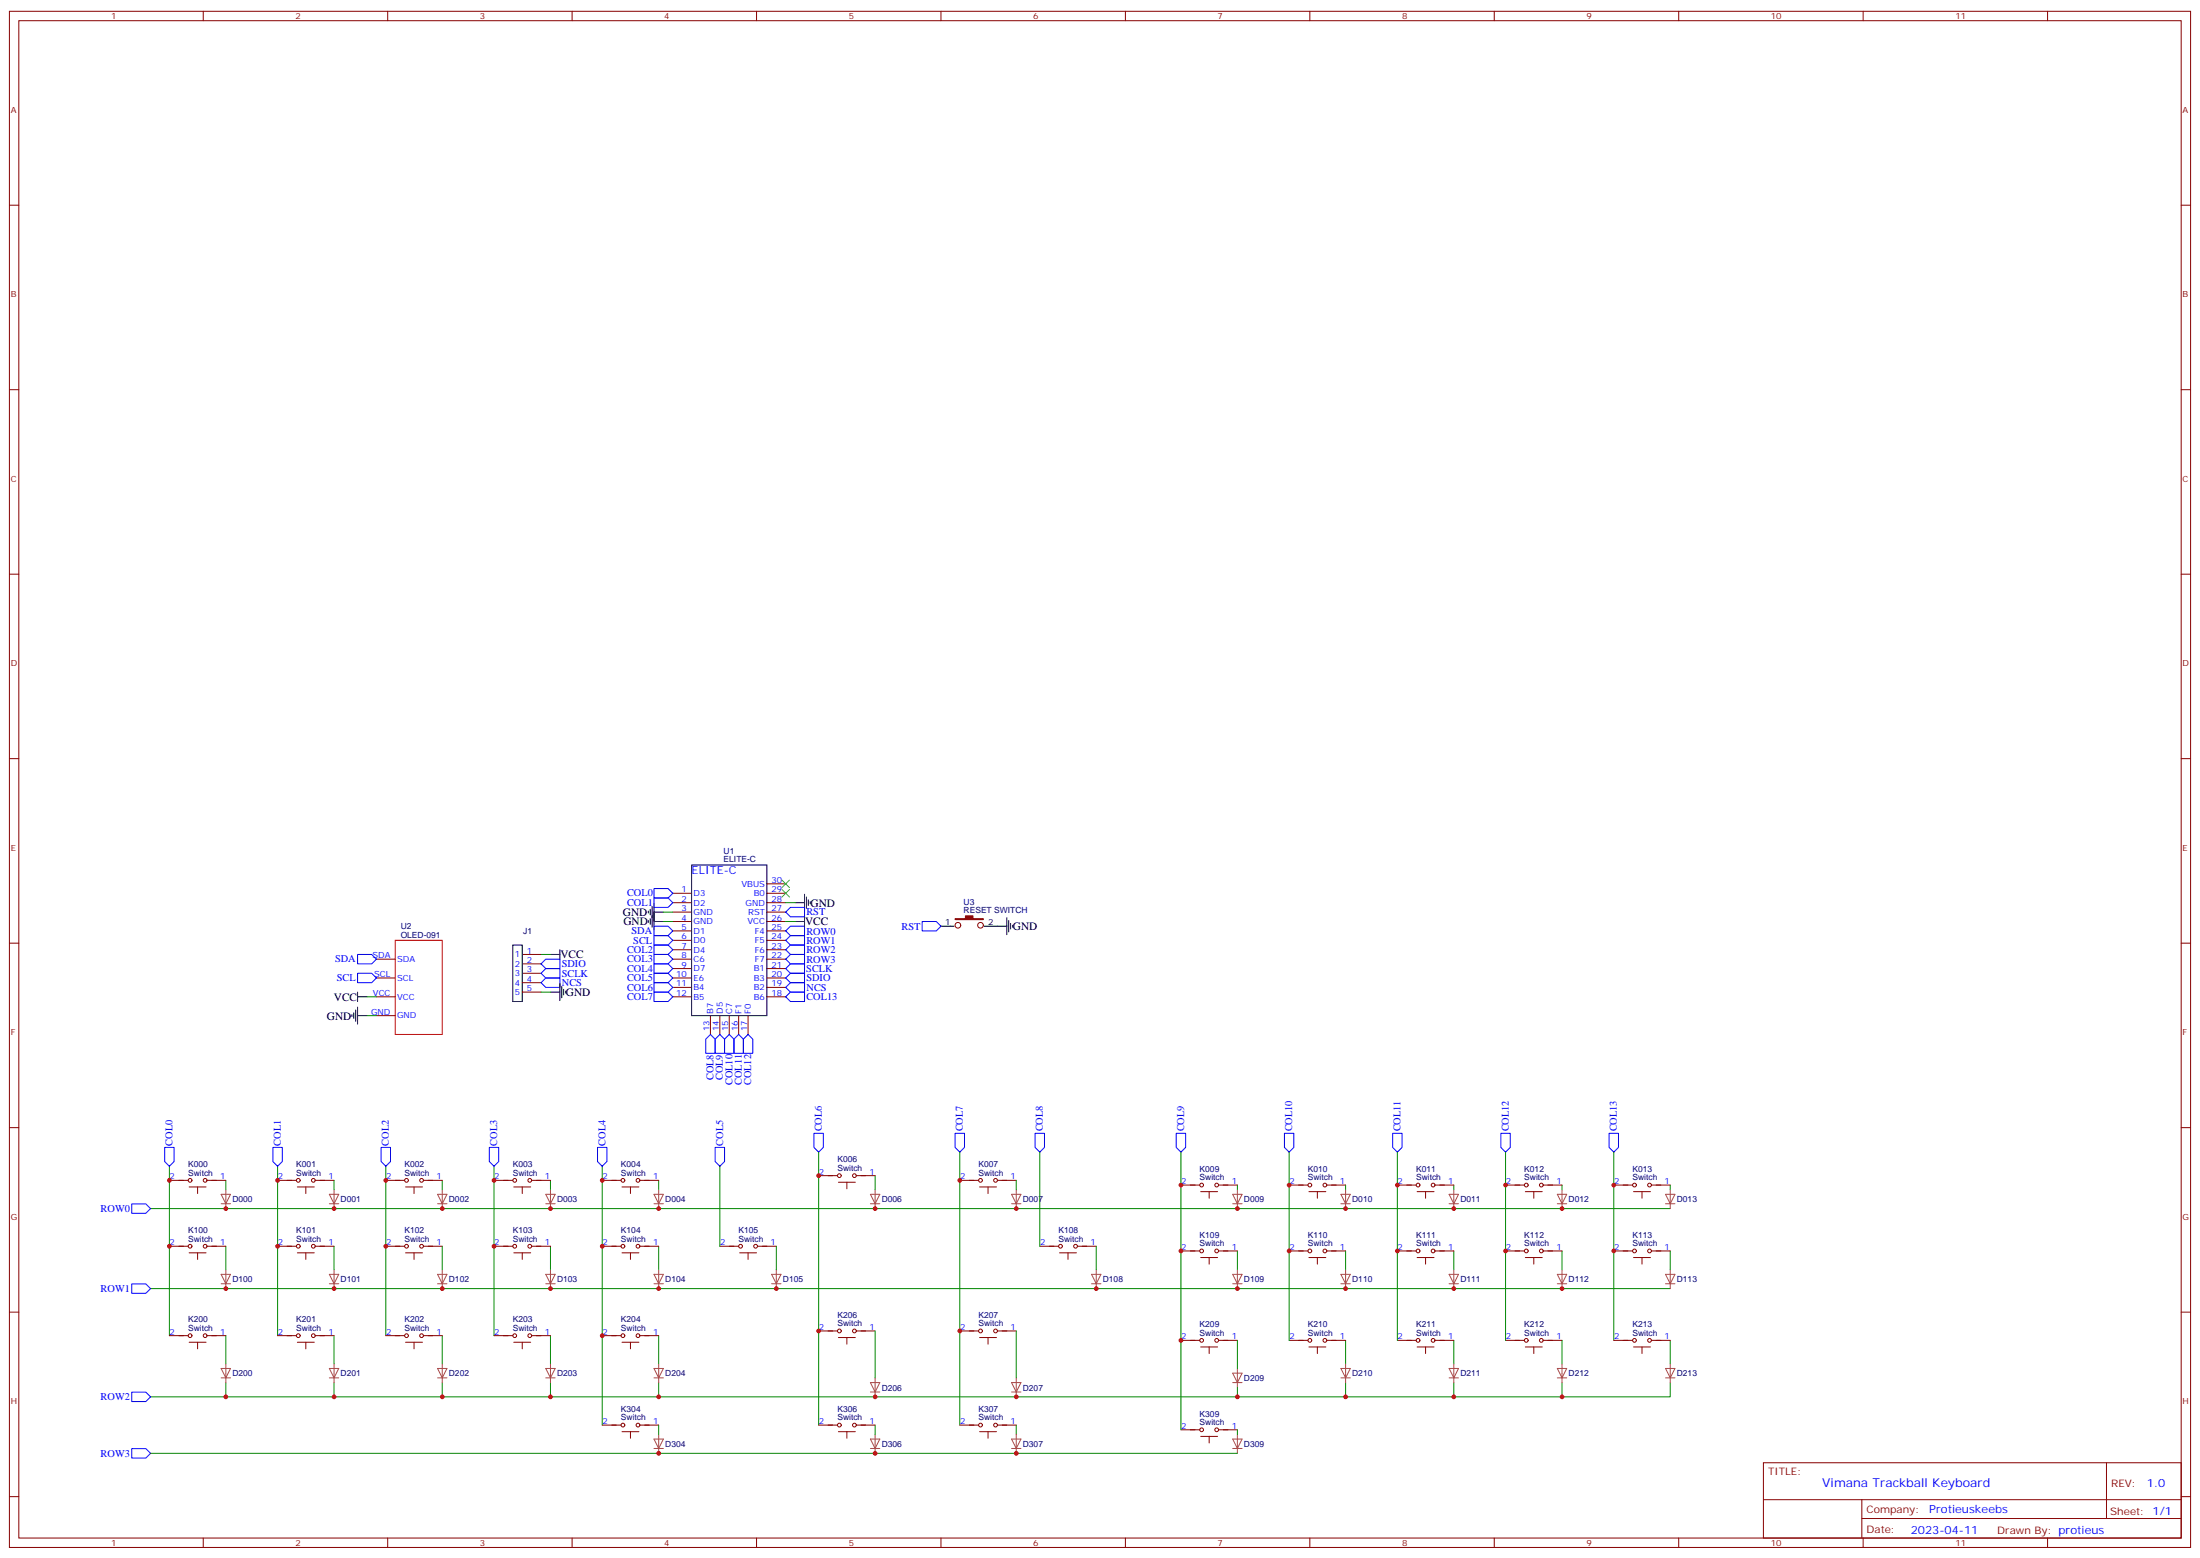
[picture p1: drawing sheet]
<svg xmlns="http://www.w3.org/2000/svg" width="825mm" height="584mm" viewBox="0 0 825 584" stroke-linecap="round" stroke-linejoin="round" font-family="sans-serif">
<g fill="none" stroke="#870000" stroke-width=".37">
<path d="M3.5 4.2h817.8v575.8h-817.8zM7.1 7.8h810.6v568.6h-810.6zM76.2 4.2v3.6M145.3 4.2v3.6M214.5 4.2v3.6M283.6 4.2v3.6M352.8 4.2v3.6M421.9 4.2v3.6M491.1 4.2v3.6M560.2 4.2v3.6M629.4 4.2v3.6M698.5 4.2v3.6"/>
<path d="M767.6 4.2v3.6M3.5 76.9h3.6M817.7 76.9h3.6M3.5 146h3.6M817.7 146h3.6M3.5 215.2h3.6M817.7 215.2h3.6M3.5 284.3h3.6M817.7 284.3h3.6M252.2 334.8h7.1M252.2 338.3h7.1M287.5 334.8h7.1"/>
<path d="M287.5 338.3h7.1M287.5 331.3h7.1M3.5 353.5h3.6M141.1 359.5h7.1M195.8 357.7h7M252.2 341.8h7.1M252.2 345.4h7.1M252.2 348.9h7.1M252.2 352.4h7.1M252.2 356h7.1M252.2 359.5h7.1M287.5 341.8h7.1"/>
<path d="M287.5 345.4h7.1M287.5 348.9h7.1M287.5 352.4h7.1M287.5 356h7.1M287.5 359.5h7.1M817.7 353.5h3.6M141.1 366.5h7.1M141.1 373.6h7.1M195.8 361.2h7M195.8 364.8h7M195.8 368.3h7M195.8 371.8h7"/>
<path d="M252.2 363h7.1M252.2 366.5h7.1M252.2 370.1h7.1M252.2 373.6h7.1M287.5 363h7.1M287.5 366.5h7.1M287.5 370.1h7.1M287.5 373.6h7.1M141.1 380.6h7.1M266.3 380.6v7.1M269.9 380.6v7.1M273.4 380.6v7.1"/>
<path d="M276.9 380.6v7.1M280.5 380.6v7.1M3.5 422.6h3.6M817.7 422.6h3.6M63.5 442.4h7.1M70.9 444.9h6.4M74.1 444.9v2.4M77.6 442.4h7.1M104.1 442.4h7M111.5 444.9h6.3M114.7 444.9v2.4M118.2 442.4h7"/>
<path d="M144.6 442.4h7.1M152 444.9h6.4M155.2 444.9v2.4M158.7 442.4h7.1M185.2 442.4h7.1M192.6 444.9h6.4M195.8 444.9v2.4M199.3 442.4h7.1M225.8 442.4h7M233.2 444.9h6.3M236.4 444.9v2.4M239.9 442.4h7"/>
<path d="M306.9 440.6h7.1M314.3 443.1h6.4M317.5 443.1v2.5M321 440.6h7.1M359.8 442.4h7.1M367.2 444.9h6.4M370.4 444.9v2.4M373.9 442.4h7.1M442.7 444.1h7.1M450.1 446.6h6.4M453.3 446.6v2.5M456.8 444.1h7.1"/>
<path d="M483.3 444.1h7.1M490.7 446.6h6.4M493.9 446.6v2.5M497.4 444.1h7.1M523.9 444.1h7M531.3 446.6h6.3M534.5 446.6v2.5M538 444.1h7M564.4 444.1h7.1M571.9 446.6h6.3M575 446.6v2.5M578.6 444.1h7"/>
<path d="M605 444.1h7.1M612.4 446.6h6.4M615.6 446.6v2.5M619.1 444.1h7.1M63.5 467.1h7.1M70.9 469.5h6.4M74.1 469.5v2.5M77.6 467.1h7.1M104.1 467.1h7M111.5 469.5h6.3M114.7 469.5v2.5M118.2 467.1h7"/>
<path d="M144.6 467.1h7.1M152 469.5h6.4M155.2 469.5v2.5M158.7 467.1h7.1M185.2 467.1h7.1M192.6 469.5h6.4M195.8 469.5v2.5M199.3 467.1h7.1M225.8 467.1h7M233.2 469.5h6.3M236.4 469.5v2.5M239.9 467.1h7"/>
<path d="M269.9 467.1h7M277.3 469.5h6.3M280.5 469.5v2.5M284 467.1h7M389.8 467.1h7.1M397.2 469.5h6.4M400.4 469.5v2.5M403.9 467.1h7.1M442.7 468.8h7.1M450.1 471.3h6.4M453.3 471.3v2.5M456.8 468.8h7.1"/>
<path d="M483.3 468.8h7.1M490.7 471.3h6.4M493.9 471.3v2.5M497.4 468.8h7.1M523.9 468.8h7M531.3 471.3h6.3M534.5 471.3v2.5M538 468.8h7M564.4 468.8h7.1M571.9 471.3h6.3M575 471.3v2.5M578.6 468.8h7"/>
<path d="M605 468.8h7.1M612.4 471.3h6.4M615.6 471.3v2.5M619.1 468.8h7.1M3.5 491.8h3.6M306.9 498.8h7.1M321 498.8h7.1M359.8 498.8h7.1M373.9 498.8h7.1M817.7 491.8h3.6M63.5 500.6h7.1M70.9 503.1h6.4"/>
<path d="M74.1 503.1v2.4M77.6 500.6h7.1M104.1 500.6h7M111.5 503.1h6.3M114.7 503.1v2.4M118.2 500.6h7M144.6 500.6h7.1M152 503.1h6.4M155.2 503.1v2.4M158.7 500.6h7.1M185.2 500.6h7.1M192.6 503.1h6.4"/>
<path d="M195.8 503.1v2.4M199.3 500.6h7.1M225.8 500.6h7M233.2 503.1h6.3M236.4 503.1v2.4M239.9 500.6h7M314.3 501.3h6.4M317.5 501.3v2.5M367.2 501.3h6.4M370.4 501.3v2.5M442.7 502.4h7.1M450.1 504.8h6.4"/>
<path d="M453.3 504.8v2.5M456.8 502.4h7.1M483.3 502.4h7.1M490.7 504.8h6.4M493.9 504.8v2.5M497.4 502.4h7.1M523.9 502.4h7M531.3 504.8h6.3M534.5 504.8v2.5M538 502.4h7M564.4 502.4h7.1M571.9 504.8h6.3"/>
<path d="M575 504.8v2.5M578.6 502.4h7M605 502.4h7.1M612.4 504.8h6.4M615.6 504.8v2.5M619.1 502.4h7.1M225.8 534.1h7M233.2 536.6h6.3M236.4 536.6v2.4M239.9 534.1h7M306.9 534.1h7.1M314.3 536.6h6.4"/>
<path d="M317.5 536.6v2.4M321 534.1h7.1M359.8 534.1h7.1M367.2 536.6h6.4M370.4 536.6v2.4M373.9 534.1h7.1M442.7 535.9h7.1M450.1 538.3h6.4M453.3 538.3v2.5M456.8 535.9h7.1M661.1 548.2h156.6v28.2h-156.6zM789.7 548.2v20.9"/>
<path d="M3.5 560.9h3.6M76.2 576.4v3.6M145.3 576.4v3.6M214.5 576.4v3.6M283.6 576.4v3.6M352.8 576.4v3.6M421.9 576.4v3.6M491.1 576.4v3.6M560.2 576.4v3.6M629.4 576.4v3.6M661.1 562.1h156.5M698 569.1h119.6"/>
<path d="M698 562.1v14.1M698.5 576.4v3.6M767.6 576.4v3.6M817.7 560.9h3.6"/>
<circle cx="359.1" cy="346.8" r="1.06"/>
<circle cx="367.6" cy="346.8" r="1.06"/>
<circle cx="71.3" cy="442.4" r=".71"/>
<circle cx="76.9" cy="442.4" r=".71"/>
<circle cx="111.8" cy="442.4" r=".71"/>
<circle cx="117.5" cy="442.4" r=".71"/>
<circle cx="152.4" cy="442.4" r=".71"/>
<circle cx="158" cy="442.4" r=".71"/>
<circle cx="193" cy="442.4" r=".71"/>
<circle cx="198.6" cy="442.4" r=".71"/>
<circle cx="233.5" cy="442.4" r=".71"/>
<circle cx="239.2" cy="442.4" r=".71"/>
<circle cx="314.7" cy="440.6" r=".71"/>
<circle cx="320.3" cy="440.6" r=".71"/>
<circle cx="367.6" cy="442.4" r=".71"/>
<circle cx="373.2" cy="442.4" r=".71"/>
<circle cx="450.5" cy="444.1" r=".71"/>
<circle cx="456.1" cy="444.1" r=".71"/>
<circle cx="491.1" cy="444.1" r=".71"/>
<circle cx="496.7" cy="444.1" r=".71"/>
<circle cx="531.6" cy="444.1" r=".71"/>
<circle cx="537.3" cy="444.1" r=".71"/>
<circle cx="572.2" cy="444.1" r=".71"/>
<circle cx="577.9" cy="444.1" r=".71"/>
<circle cx="612.8" cy="444.1" r=".71"/>
<circle cx="618.4" cy="444.1" r=".71"/>
<circle cx="71.3" cy="467.1" r=".71"/>
<circle cx="76.9" cy="467.1" r=".71"/>
<circle cx="111.8" cy="467.1" r=".71"/>
<circle cx="117.5" cy="467.1" r=".71"/>
<circle cx="152.4" cy="467.1" r=".71"/>
<circle cx="158" cy="467.1" r=".71"/>
<circle cx="193" cy="467.1" r=".71"/>
<circle cx="198.6" cy="467.1" r=".71"/>
<circle cx="233.5" cy="467.1" r=".71"/>
<circle cx="239.2" cy="467.1" r=".71"/>
<circle cx="277.6" cy="467.1" r=".71"/>
<circle cx="283.3" cy="467.1" r=".71"/>
<circle cx="397.6" cy="467.1" r=".71"/>
<circle cx="403.2" cy="467.1" r=".71"/>
<circle cx="450.5" cy="468.8" r=".71"/>
<circle cx="456.1" cy="468.8" r=".71"/>
<circle cx="491.1" cy="468.8" r=".71"/>
<circle cx="496.7" cy="468.8" r=".71"/>
<circle cx="531.6" cy="468.8" r=".71"/>
<circle cx="537.3" cy="468.8" r=".71"/>
<circle cx="572.2" cy="468.8" r=".71"/>
<circle cx="577.9" cy="468.8" r=".71"/>
<circle cx="612.8" cy="468.8" r=".71"/>
<circle cx="618.4" cy="468.8" r=".71"/>
<circle cx="314.7" cy="498.8" r=".71"/>
<circle cx="320.3" cy="498.8" r=".71"/>
<circle cx="367.6" cy="498.8" r=".71"/>
<circle cx="373.2" cy="498.8" r=".71"/>
<circle cx="71.3" cy="500.6" r=".71"/>
<circle cx="76.9" cy="500.6" r=".71"/>
<circle cx="111.8" cy="500.6" r=".71"/>
<circle cx="117.5" cy="500.6" r=".71"/>
<circle cx="152.4" cy="500.6" r=".71"/>
<circle cx="158" cy="500.6" r=".71"/>
<circle cx="193" cy="500.6" r=".71"/>
<circle cx="198.6" cy="500.6" r=".71"/>
<circle cx="233.5" cy="500.6" r=".71"/>
<circle cx="239.2" cy="500.6" r=".71"/>
<circle cx="450.5" cy="502.4" r=".71"/>
<circle cx="456.1" cy="502.4" r=".71"/>
<circle cx="491.1" cy="502.4" r=".71"/>
<circle cx="496.7" cy="502.4" r=".71"/>
<circle cx="531.6" cy="502.4" r=".71"/>
<circle cx="537.3" cy="502.4" r=".71"/>
<circle cx="572.2" cy="502.4" r=".71"/>
<circle cx="577.9" cy="502.4" r=".71"/>
<circle cx="612.8" cy="502.4" r=".71"/>
<circle cx="618.4" cy="502.4" r=".71"/>
<circle cx="233.5" cy="534.1" r=".71"/>
<circle cx="239.2" cy="534.1" r=".71"/>
<circle cx="314.7" cy="534.1" r=".71"/>
<circle cx="320.3" cy="534.1" r=".71"/>
<circle cx="367.6" cy="534.1" r=".71"/>
<circle cx="373.2" cy="534.1" r=".71"/>
<circle cx="450.5" cy="535.9" r=".71"/>
<circle cx="456.1" cy="535.9" r=".71"/>
</g>
<g fill="none" stroke="#008700" stroke-width=".37">
<path d="M294.6 338.3h3.5M202.8 357.7h3.6M248.7 341.8h3.5M248.7 345.4h3.5M294.6 345.4h3.5M137.6 373.6h3.5M202.8 371.8h3.6M137.6 380.6h3.5M63.5 437.1v63.5M104.1 437.1v63.5M144.6 437.1v63.5M185.2 437.1v63.5"/>
<path d="M225.8 437.1v97M269.9 437.1v30M306.9 431.8v102.3M359.8 431.8v102.3M389.8 431.8v35.3M442.7 431.8v104.1M483.3 431.8v70.6M523.9 431.8v70.6M564.4 431.8v70.6M605 431.8v70.6M56.4 453h569.8M84.7 442.4v3.5"/>
<path d="M125.2 442.4v3.5M165.8 442.4v3.5M206.4 442.4v3.5M246.9 442.4v3.5M328.1 440.6v5.3M381 442.4v3.5M463.9 444.1v1.8M504.5 444.1v1.8M545 444.1v1.8M585.6 444.1v1.8M626.2 444.1v1.8M84.7 467.1v8.8"/>
<path d="M125.2 467.1v8.8M165.8 467.1v8.8M206.4 467.1v8.8M246.9 467.1v8.8M291 467.1v8.8M411 467.1v8.8M463.9 468.8v7.1M504.5 468.8v7.1M545 468.8v7.1M585.6 468.8v7.1M626.2 468.8v7.1M56.4 483h569.8"/>
<path d="M328.1 498.8v17.7M381 498.8v17.7M84.7 518.2v5.3h-28.3M84.7 500.6v10.6M125.2 518.2v5.3h-40.5M125.2 500.6v10.6M165.8 518.2v5.3h-40.6M165.8 500.6v10.6M206.4 518.2v5.3h-40.6M206.4 500.6v10.6M246.9 518.2v5.3h-40.5M246.9 500.6v10.6"/>
<path d="M463.9 502.4v10.5M504.5 518.2v5.3h-40.6v-3.5M504.5 502.4v8.8M545 518.2v5.3h-40.5M545 502.4v8.8M585.6 518.2v5.3h-40.6M585.6 502.4v8.8M626.2 518.2v5.3h-40.6M626.2 502.4v8.8M246.9 523.5h217M246.9 534.1v3.5M328.1 534.1v3.5"/>
<path d="M381 534.1v3.5M463.9 535.9v1.7M56.4 544.7h407.5"/>
</g>
<g fill="none" stroke="#a64a4a" stroke-width=".37">
<path d="M82.9 451.1h3.5M82.9 447.6h3.5l-1.7 3.5zM84.7 445.9v3.5M84.7 449.5v3.5M123.5 451.1h3.5M123.5 447.6h3.5l-1.8 3.5zM125.2 445.9v3.5M125.2 449.5v3.5M164 451.1h3.6M164 447.6h3.6l-1.8 3.5zM165.8 445.9v3.5M165.8 449.5v3.5"/>
<path d="M204.6 451.1h3.5M204.6 447.6h3.5l-1.7 3.5zM206.4 445.9v3.5M206.4 449.5v3.5M245.2 451.1h3.5M245.2 447.6h3.5l-1.8 3.5zM246.9 445.9v3.5M246.9 449.5v3.5M326.3 451.1h3.5M326.3 447.6h3.5l-1.7 3.5zM328.1 445.9v3.5M328.1 449.5v3.5"/>
<path d="M379.2 451.1h3.6M379.2 447.6h3.6l-1.8 3.5zM381 445.9v3.5M381 449.5v3.5M462.1 451.1h3.6M462.1 447.6h3.6l-1.8 3.5zM463.9 445.9v3.5M463.9 449.5v3.5M502.7 451.1h3.5M502.7 447.6h3.5l-1.7 3.5zM504.5 445.9v3.5M504.5 449.5v3.5"/>
<path d="M543.3 451.1h3.5M543.3 447.6h3.5l-1.8 3.5zM545 445.9v3.5M545 449.5v3.5M583.8 447.6h3.6l-1.8 3.5zM583.8 451.1h3.6M585.6 445.9v3.5M585.6 449.5v3.5M624.4 451.1h3.5M624.4 447.6h3.5l-1.7 3.5zM626.2 445.9v3.5M626.2 449.5v3.5"/>
<path d="M82.9 477.6h3.5l-1.7 3.5zM84.7 475.9v3.5M84.7 479.5v3.5M123.5 477.6h3.5l-1.8 3.5zM125.2 475.9v3.5M125.2 479.5v3.5M164 477.6h3.6l-1.8 3.5zM165.8 475.9v3.5M165.8 479.5v3.5M204.6 477.6h3.5l-1.7 3.5zM206.4 475.9v3.5M206.4 479.5v3.5"/>
<path d="M245.2 477.6h3.5l-1.8 3.5zM246.9 475.9v3.5M246.9 479.5v3.5M289.3 477.6h3.5l-1.8 3.5zM291 475.9v3.5M291 479.5v3.5M409.2 477.6h3.5l-1.7 3.5zM411 475.9v3.5M411 479.5v3.5M462.1 477.6h3.6l-1.8 3.5zM463.9 475.9v3.5M463.9 479.5v3.5"/>
<path d="M502.7 477.6h3.5l-1.7 3.5zM504.5 475.9v3.5M504.5 479.5v3.5M543.3 477.6h3.5l-1.8 3.5zM545 475.9v3.5M545 479.5v3.5M583.8 477.6h3.6l-1.8 3.5zM585.6 475.9v3.5M585.6 479.5v3.5M624.4 477.6h3.5l-1.7 3.5zM626.2 475.9v3.5M626.2 479.5v3.5"/>
<path d="M82.9 481.1h3.5M123.5 481.1h3.5M164 481.1h3.6M204.6 481.1h3.5M245.2 481.1h3.5M289.3 481.1h3.5M409.2 481.1h3.5M462.1 481.1h3.6M502.7 481.1h3.5M543.3 481.1h3.5M583.8 481.1h3.6M624.4 481.1h3.5"/>
<path d="M82.9 512.9h3.5l-1.7 3.5zM82.9 516.4h3.5M84.7 511.2v3.4M84.7 514.8v3.4M123.5 516.4h3.5M123.5 512.9h3.5l-1.8 3.5zM125.2 511.2v3.4M125.2 514.8v3.4M164 516.4h3.6M164 512.9h3.6l-1.8 3.5zM165.8 511.2v3.4M165.8 514.8v3.4"/>
<path d="M204.6 516.4h3.5M204.6 512.9h3.5l-1.7 3.5zM206.4 511.2v3.4M206.4 514.8v3.4M245.2 516.4h3.5M245.2 512.9h3.5l-1.8 3.5zM246.9 511.2v3.4M246.9 514.8v3.4M326.3 518.2h3.5l-1.7 3.5zM328.1 516.5v3.4M379.2 518.2h3.6l-1.8 3.5zM381 516.5v3.4"/>
<path d="M462.1 514.6h3.6l-1.8 3.6zM462.1 518.2h3.6M463.9 512.9v3.5M463.9 516.5v3.5M502.7 516.4h3.5M502.7 512.9h3.5l-1.7 3.5zM504.5 511.2v3.4M504.5 514.8v3.4M543.3 516.4h3.5M543.3 512.9h3.5l-1.8 3.5zM545 511.2v3.4M545 514.8v3.4"/>
<path d="M583.8 516.4h3.6M583.8 512.9h3.6l-1.8 3.5zM585.6 511.2v3.4M585.6 514.8v3.4M624.4 516.4h3.5M624.4 512.9h3.5l-1.7 3.5zM626.2 511.2v3.4M626.2 514.8v3.4M245.2 539.3h3.5l-1.8 3.6zM246.9 537.6v3.5M326.3 539.3h3.5l-1.7 3.6zM326.3 521.7h3.5"/>
<path d="M328.1 520.1v3.4M328.1 537.6v3.5M379.2 539.3h3.6l-1.8 3.6zM379.2 521.7h3.6M381 520.1v3.4M381 537.6v3.5M462.1 539.3h3.6l-1.8 3.6zM463.9 537.6v3.5M245.2 542.9h3.5M246.9 541.2v3.5M326.3 542.9h3.5M328.1 541.2v3.5"/>
<path d="M379.2 542.9h3.6M381 541.2v3.5M462.1 542.9h3.6M463.9 541.2v3.5"/>
</g>
<g fill="none" stroke="#00f" stroke-width=".37">
<path d="M245.2 333h5.3l1.7 1.8-1.7 1.7h-5.3zM245.2 336.5h5.3l1.7 1.8-1.7 1.8h-5.3zM134.1 357.7h5.2l1.8 1.8-1.8 1.7h-5.2zM245.2 347.1h5.3l1.7 1.8-1.7 1.8h-5.3zM245.2 350.7h5.3l1.7 1.7-1.7 1.8h-5.3zM245.2 354.2h5.3l1.7 1.8-1.7 1.7h-5.3zM245.2 357.7h5.3l1.7 1.8-1.7 1.7h-5.3zM294.6 348.9l1.7-1.8h5.3v3.6h-5.3zM294.6 352.4l1.7-1.7h5.3v3.5h-5.3zM294.6 356l1.7-1.8h5.3v3.5h-5.3zM294.6 359.5l1.7-1.8h5.3v3.5h-5.3zM294.6 341.8l1.7-1.7h5.3v3.5h-5.3z"/>
<path d="M345.7 345.4h5.3l1.8 1.7-1.8 1.8h-5.3zM134.1 364.8h5.2l1.8 1.7-1.8 1.8h-5.2zM202.8 361.2l1.8-1.7h5.3v3.5h-5.3zM202.8 364.8l1.8-1.8h5.3v3.5h-5.3zM202.8 368.3l1.8-1.8h5.3v3.6h-5.3zM245.2 361.2h5.3l1.7 1.8-1.7 1.8h-5.3zM245.2 364.8h5.3l1.7 1.7-1.7 1.8h-5.3zM245.2 368.3h5.3l1.7 1.8-1.7 1.7h-5.3zM245.2 371.8h5.3l1.7 1.8-1.7 1.8h-5.3zM294.6 370.1l1.7-1.8h5.3v3.5h-5.3zM294.6 366.5l1.7-1.7h5.3v3.5h-5.3zM294.6 363l1.7-1.8h5.3v3.6h-5.3z"/>
<path d="M294.6 373.6l1.7-1.8h5.3v3.6h-5.3zM266.3 387.7l1.8 1.8v5.3h-3.5v-5.3zM269.9 387.7l1.7 1.8v5.3h-3.5v-5.3zM273.4 387.7l1.8 1.8v5.3h-3.6v-5.3zM276.9 387.7l1.8 1.8v5.3h-3.5v-5.3zM280.5 387.7l1.7 1.8v5.3h-3.5v-5.3zM61.7 430h3.6v5.3l-1.8 1.8-1.8-1.8zM102.3 430h3.5v5.3l-1.7 1.8-1.8-1.8zM142.9 430h3.5v5.3l-1.8 1.8-1.7-1.8zM183.4 430h3.6v5.3l-1.8 1.8-1.8-1.8zM224 430h3.5v5.3l-1.7 1.8-1.8-1.8zM268.1 430h3.5v5.3l-1.7 1.8-1.8-1.8z"/>
<path d="M305.2 424.7h3.5v5.3l-1.8 1.8-1.7-1.8zM358.1 424.7h3.5v5.3l-1.8 1.8-1.7-1.8zM388.1 424.7h3.5v5.3l-1.8 1.8-1.7-1.8zM441 424.7h3.5v5.3l-1.8 1.8-1.7-1.8zM481.5 424.7h3.6v5.3l-1.8 1.8-1.8-1.8zM522.1 424.7h3.5v5.3l-1.7 1.8-1.8-1.8zM562.7 424.7h3.5v5.3l-1.8 1.8-1.7-1.8zM603.2 424.7h3.6v5.3l-1.8 1.8-1.8-1.8zM49.4 451.2h5.3l1.7 1.8-1.7 1.7h-5.3zM49.4 481.2h5.3l1.7 1.8-1.7 1.7h-5.3zM49.4 521.8h5.3l1.7 1.7-1.7 1.8h-5.3zM49.4 542.9h5.3l1.7 1.8-1.7 1.8h-5.3z"/>
</g>
<g fill="none" stroke="#000" stroke-width=".37">
<path d="M244.5 339.7v7.8M245.2 338.7v9.8M259.3 324.2h28.2v56.4h-28.2zM298.1 338.3h3.5M301.6 335.1v6.4M302.3 336.2v4.2M303 337.3v2.1M303.7 338v.7M192.3 354.2h3.5v21.2h-3.5zM206.4 357.7h3.5M209.9 356v3.5M243.1 341.5v.7"/>
<path d="M243.1 345v.7M243.8 340.8v2.1M243.8 344.3v2.1M245.2 341.8h3.5M245.2 345.4h3.5M298.1 345.4h3.5M301.6 343.6v3.5M352.8 347.1h4.9M369 347.1h8.5M377.5 344v6.3M378.2 345v4.2M378.9 346.1v2.1"/>
<path d="M379.6 346.8v.7M132.6 379.6v2.1M133.3 378.5v4.3M134.1 373.6h3.5M134.1 371.8v3.6M134.1 377.5v6.3M206.4 371.8h3.5M209.9 368.7v6.3M210.6 369.7v4.2M211.3 370.8v2.1M212 371.5v.7M131.9 380.3v.7"/>
<path d="M134.1 380.6h3.5"/>
</g>
<path d="M148.2 352.4h17.6v35.3h-17.6z" fill="none" stroke="#f00" stroke-width=".37"/>
<path d="M358.1 344.3h3.8v-1h2.9v1h3.9v.4h-10.6z" fill="#870000" stroke="#870000" stroke-width=".37"/>
<path d="M293.2 333.4l2.8 2.8M293.2 329.8l2.8 2.9M296 333.4l-2.8 2.8M296 329.8l-2.8 2.9" fill="none" stroke="#3c3" stroke-width=".37"/>
<g fill="#c00">
<circle cx="246.9" cy="483" r=".88"/>
<circle cx="206.4" cy="483" r=".88"/>
<circle cx="165.8" cy="483" r=".88"/>
<circle cx="125.2" cy="483" r=".88"/>
<circle cx="84.7" cy="483" r=".88"/>
<circle cx="246.9" cy="453" r=".88"/>
<circle cx="206.4" cy="453" r=".88"/>
<circle cx="165.8" cy="453" r=".88"/>
<circle cx="125.2" cy="453" r=".88"/>
<circle cx="84.7" cy="453" r=".88"/>
<circle cx="585.6" cy="523.5" r=".88"/>
<circle cx="545" cy="523.5" r=".88"/>
<circle cx="504.5" cy="523.5" r=".88"/>
<circle cx="206.4" cy="523.5" r=".88"/>
<circle cx="125.2" cy="523.5" r=".88"/>
<circle cx="84.7" cy="523.5" r=".88"/>
<circle cx="225.8" cy="442.4" r=".88"/>
<circle cx="185.2" cy="442.4" r=".88"/>
<circle cx="144.6" cy="442.4" r=".88"/>
<circle cx="225.8" cy="467.1" r=".88"/>
<circle cx="185.2" cy="467.1" r=".88"/>
<circle cx="144.6" cy="467.1" r=".88"/>
<circle cx="104.1" cy="467.1" r=".88"/>
<circle cx="104.1" cy="442.4" r=".88"/>
<circle cx="63.5" cy="442.4" r=".88"/>
<circle cx="463.9" cy="523.5" r=".88"/>
<circle cx="246.9" cy="523.5" r=".88"/>
<circle cx="225.8" cy="500.6" r=".88"/>
<circle cx="306.9" cy="498.8" r=".88"/>
<circle cx="306.9" cy="440.6" r=".88"/>
<circle cx="359.8" cy="442.4" r=".88"/>
<circle cx="359.8" cy="498.8" r=".88"/>
<circle cx="442.7" cy="444.1" r=".88"/>
<circle cx="442.7" cy="468.8" r=".88"/>
<circle cx="442.7" cy="502.4" r=".88"/>
<circle cx="63.5" cy="467.1" r=".88"/>
<circle cx="483.3" cy="444.1" r=".88"/>
<circle cx="483.3" cy="468.8" r=".88"/>
<circle cx="523.9" cy="444.1" r=".88"/>
<circle cx="523.9" cy="468.8" r=".88"/>
<circle cx="564.4" cy="444.1" r=".88"/>
<circle cx="564.4" cy="468.8" r=".88"/>
<circle cx="605" cy="444.1" r=".88"/>
<circle cx="605" cy="468.8" r=".88"/>
<circle cx="328.1" cy="453" r=".88"/>
<circle cx="381" cy="453" r=".88"/>
<circle cx="291" cy="483" r=".88"/>
<circle cx="411" cy="483" r=".88"/>
<circle cx="165.8" cy="523.5" r=".88"/>
<circle cx="246.9" cy="544.7" r=".88"/>
<circle cx="328.1" cy="544.7" r=".88"/>
<circle cx="381" cy="544.7" r=".88"/>
<circle cx="328.1" cy="523.5" r=".88"/>
<circle cx="381" cy="523.5" r=".88"/>
<circle cx="463.9" cy="453" r=".88"/>
<circle cx="504.5" cy="453" r=".88"/>
<circle cx="545" cy="453" r=".88"/>
<circle cx="585.6" cy="453" r=".88"/>
<circle cx="585.6" cy="483" r=".88"/>
<circle cx="545" cy="483" r=".88"/>
<circle cx="504.5" cy="483" r=".88"/>
<circle cx="463.9" cy="483" r=".88"/>
</g>
<text font-size="4.6" fill="#00f" x="683.2" y="557.2">Vimana Trackball Keyboard</text>
<g font-size="4.2" fill="#00f">
<text x="259.3" y="327.7">ELITE-C</text>
<text x="804.9" y="557.5">1.0</text>
<text x="723.3" y="567">Protieuskeebs</text>
<text x="716.4" y="574.8">2023-04-11</text>
</g>
<g font-size="4.2">
<text x="303.9" y="339.8">GND</text>
<text x="233.5" y="343.3">GND</text>
<text x="233.7" y="346.8">GND</text>
<text x="301.8" y="346.8">VCC</text>
<text x="379.8" y="348.6">GND</text>
<text x="210.1" y="359.2">VCC</text>
<text x="125.2" y="375">VCC</text>
<text x="212.2" y="373.3">GND</text>
<text x="122.6" y="382.1">GND</text>
</g>
<g font-size="3.9" fill="#00f">
<text x="235.1" y="336">COL0</text>
<text x="235.1" y="339.5">COL1</text>
<text x="302.3" y="343">RST</text>
<text x="236.8" y="350.1">SDA</text>
<text x="237.4" y="353.7">SCL</text>
<text x="302.3" y="350.2">ROW0</text>
<text x="302.3" y="353.8">ROW1</text>
<text x="338" y="348.4">RST</text>
<text x="235.1" y="357.1">COL2</text>
<text x="302.3" y="357.3">ROW2</text>
<text x="125.6" y="360.7">SDA</text>
<text x="210.6" y="362.5">SDIO</text>
<text x="235.1" y="360.6">COL3</text>
<text x="235.1" y="364.2">COL4</text>
<text x="302.3" y="364.3">SCLK</text>
<text x="302.3" y="360.8">ROW3</text>
<text x="126.3" y="367.8">SCL</text>
<text x="210.6" y="366">SCLK</text>
<text x="210.7" y="369.5">NCS</text>
<text x="235.1" y="367.7">COL5</text>
<text x="235.1" y="371.2">COL6</text>
<text x="302.3" y="367.8">SDIO</text>
<text x="302.4" y="371.3">NCS</text>
<text x="235.1" y="374.8">COL7</text>
<text x="302.3" y="374.8">COL13</text>
<text x="267.5" y="404.9" transform="rotate(-90 267.5 404.9)">COL8</text>
<text x="271" y="404.9" transform="rotate(-90 271 404.9)">COL9</text>
<text x="274.6" y="406.7" transform="rotate(-90 274.6 406.7)">COL10</text>
<text x="278.1" y="406.6" transform="rotate(-90 278.1 406.6)">COL11</text>
<text x="281.6" y="406.7" transform="rotate(-90 281.6 406.7)">COL12</text>
<text x="308.1" y="424" transform="rotate(-90 308.1 424)">COL6</text>
<text x="361" y="424" transform="rotate(-90 361 424)">COL7</text>
<text x="391" y="424" transform="rotate(-90 391 424)">COL8</text>
<text x="443.9" y="424" transform="rotate(-90 443.9 424)">COL9</text>
<text x="484.5" y="424" transform="rotate(-90 484.5 424)">COL10</text>
<text x="525.1" y="424" transform="rotate(-90 525.1 424)">COL11</text>
<text x="565.6" y="424" transform="rotate(-90 565.6 424)">COL12</text>
<text x="606.2" y="424" transform="rotate(-90 606.2 424)">COL13</text>
<text x="64.7" y="429.3" transform="rotate(-90 64.7 429.3)">COL0</text>
<text x="105.3" y="429.3" transform="rotate(-90 105.3 429.3)">COL1</text>
<text x="145.8" y="429.3" transform="rotate(-90 145.8 429.3)">COL2</text>
<text x="186.4" y="429.3" transform="rotate(-90 186.4 429.3)">COL3</text>
<text x="227" y="429.3" transform="rotate(-90 227 429.3)">COL4</text>
<text x="271.1" y="429.3" transform="rotate(-90 271.1 429.3)">COL5</text>
<text x="37.7" y="454.2">ROW0</text>
<text x="37.7" y="484.2">ROW1</text>
<text x="37.7" y="524.8">ROW2</text>
<text x="37.7" y="546">ROW3</text>
</g>
<g font-size="3.9" fill="#800">
<text x="662.9" y="552.8">TITLE:</text>
<text x="791.5" y="557.5">REV:</text>
<text x="699.8" y="567">Company:</text>
<text x="791.1" y="567.6">Sheet: 1/1</text>
<text x="699.8" y="574.7">Date:</text>
<text x="748.8" y="574.8">Drawn By: protieus</text>
</g>
<g font-size="3.2" fill="#800">
<text x="41.6" y="7.2">1</text>
<text x="110.8" y="7.2">2</text>
<text x="179.9" y="7.2">3</text>
<text x="249.1" y="7.2">4</text>
<text x="318.2" y="7.2">5</text>
<text x="387.3" y="7.2">6</text>
<text x="456.5" y="7.2">7</text>
<text x="525.6" y="7.2">8</text>
<text x="594.8" y="7.2">9</text>
<text x="663.9" y="7.2">10</text>
<text x="733.1" y="7.2">11</text>
<text x="4.1" y="42.3">A</text>
<text x="818.3" y="42.3">A</text>
<text x="4.1" y="111.5">B</text>
<text x="818.3" y="111.5">B</text>
<text x="4.1" y="180.6">C</text>
<text x="818.3" y="180.6">C</text>
<text x="4.1" y="249.8">D</text>
<text x="818.3" y="249.8">D</text>
<text x="4.1" y="318.9">E</text>
<text x="818.3" y="318.9">E</text>
<text x="4.1" y="388.1">F</text>
<text x="818.3" y="388.1">F</text>
<text x="4.1" y="457.2">G</text>
<text x="818.3" y="457.2">G</text>
<text x="4.1" y="526.3">H</text>
<text x="818.3" y="526.3">H</text>
<text x="41.6" y="579.4">1</text>
<text x="110.8" y="579.4">2</text>
<text x="179.9" y="579.4">3</text>
<text x="249.1" y="579.4">4</text>
<text x="318.2" y="579.4">5</text>
<text x="387.3" y="579.4">6</text>
<text x="456.5" y="579.4">7</text>
<text x="525.6" y="579.4">8</text>
<text x="594.8" y="579.4">9</text>
<text x="663.9" y="579.4">10</text>
<text x="733.1" y="579.4">11</text>
</g>
<g font-size="3.2" fill="#000080">
<text x="271.3" y="323.1">ELITE-C</text>
<text x="271.3" y="320">U1</text>
<text x="361.3" y="339">U3</text>
<text x="361.3" y="342.2">RESET SWITCH</text>
<text x="150.2" y="351.4">OLED-091</text>
<text x="150.2" y="348.3">U2</text>
<text x="196.2" y="350">J1</text>
<text x="70.5" y="437.4">K000</text>
<text x="111.1" y="437.4">K001</text>
<text x="151.7" y="437.4">K002</text>
<text x="192.2" y="437.4">K003</text>
<text x="232.8" y="437.4">K004</text>
<text x="313.9" y="435.7">K006</text>
<text x="366.9" y="437.4">K007</text>
<text x="70.5" y="440.6">Switch</text>
<text x="111.1" y="440.6">Switch</text>
<text x="151.7" y="440.6">Switch</text>
<text x="192.2" y="440.6">Switch</text>
<text x="232.8" y="440.6">Switch</text>
<text x="313.9" y="438.9">Switch</text>
<text x="366.9" y="440.6">Switch</text>
<text x="449.8" y="442.4">Switch</text>
<text x="449.8" y="439.2">K009</text>
<text x="490.3" y="442.4">Switch</text>
<text x="490.3" y="439.2">K010</text>
<text x="530.9" y="442.4">Switch</text>
<text x="530.9" y="439.2">K011</text>
<text x="571.5" y="442.4">Switch</text>
<text x="571.5" y="439.2">K012</text>
<text x="612" y="442.4">Switch</text>
<text x="612" y="439.2">K013</text>
<text x="87.1" y="450.6">D000</text>
<text x="127.7" y="450.6">D001</text>
<text x="168.3" y="450.6">D002</text>
<text x="208.8" y="450.6">D003</text>
<text x="249.4" y="450.6">D004</text>
<text x="330.6" y="450.6">D006</text>
<text x="383.5" y="450.6">D007</text>
<text x="466.4" y="450.6">D009</text>
<text x="506.9" y="450.6">D010</text>
<text x="547.5" y="450.6">D011</text>
<text x="588.1" y="450.6">D012</text>
<text x="628.6" y="450.6">D013</text>
<text x="70.5" y="465.3">Switch</text>
<text x="70.5" y="462.1">K100</text>
<text x="111.1" y="465.3">Switch</text>
<text x="111.1" y="462.1">K101</text>
<text x="151.7" y="465.3">Switch</text>
<text x="151.7" y="462.1">K102</text>
<text x="192.2" y="465.3">Switch</text>
<text x="192.2" y="462.1">K103</text>
<text x="232.8" y="465.3">Switch</text>
<text x="232.8" y="462.1">K104</text>
<text x="276.9" y="465.3">Switch</text>
<text x="276.9" y="462.1">K105</text>
<text x="396.8" y="465.3">Switch</text>
<text x="396.8" y="462.1">K108</text>
<text x="449.8" y="467.1">Switch</text>
<text x="449.8" y="463.9">K109</text>
<text x="490.3" y="467.1">Switch</text>
<text x="490.3" y="463.9">K110</text>
<text x="530.9" y="467.1">Switch</text>
<text x="530.9" y="463.9">K111</text>
<text x="571.5" y="467.1">Switch</text>
<text x="571.5" y="463.9">K112</text>
<text x="612" y="467.1">Switch</text>
<text x="612" y="463.9">K113</text>
<text x="87.1" y="480.6">D100</text>
<text x="127.7" y="480.6">D101</text>
<text x="168.3" y="480.6">D102</text>
<text x="208.8" y="480.6">D103</text>
<text x="249.4" y="480.6">D104</text>
<text x="293.5" y="480.6">D105</text>
<text x="413.5" y="480.6">D108</text>
<text x="466.4" y="480.6">D109</text>
<text x="506.9" y="480.6">D110</text>
<text x="547.5" y="480.6">D111</text>
<text x="588.1" y="480.6">D112</text>
<text x="628.6" y="480.6">D113</text>
<text x="70.5" y="495.7">K200</text>
<text x="111.1" y="495.7">K201</text>
<text x="151.7" y="495.7">K202</text>
<text x="192.2" y="495.7">K203</text>
<text x="232.8" y="495.7">K204</text>
<text x="313.9" y="497.1">Switch</text>
<text x="313.9" y="493.9">K206</text>
<text x="366.9" y="497.1">Switch</text>
<text x="366.9" y="493.9">K207</text>
<text x="449.8" y="497.4">K209</text>
<text x="490.3" y="497.4">K210</text>
<text x="530.9" y="497.4">K211</text>
<text x="571.5" y="497.4">K212</text>
<text x="612" y="497.4">K213</text>
<text x="70.5" y="498.8">Switch</text>
<text x="111.1" y="498.8">Switch</text>
<text x="151.7" y="498.8">Switch</text>
<text x="192.2" y="498.8">Switch</text>
<text x="232.8" y="498.8">Switch</text>
<text x="449.8" y="500.6">Switch</text>
<text x="490.3" y="500.6">Switch</text>
<text x="530.9" y="500.6">Switch</text>
<text x="571.5" y="500.6">Switch</text>
<text x="612" y="500.6">Switch</text>
<text x="87.1" y="515.9">D200</text>
<text x="127.7" y="515.9">D201</text>
<text x="168.3" y="515.9">D202</text>
<text x="208.8" y="515.9">D203</text>
<text x="249.4" y="515.9">D204</text>
<text x="506.9" y="515.9">D210</text>
<text x="547.5" y="515.9">D211</text>
<text x="588.1" y="515.9">D212</text>
<text x="628.6" y="515.8">D213</text>
<text x="330.6" y="521.2">D206</text>
<text x="383.5" y="521.2">D207</text>
<text x="466.4" y="517.6">D209</text>
<text x="232.8" y="532.3">Switch</text>
<text x="232.8" y="529.2">K304</text>
<text x="313.9" y="532.3">Switch</text>
<text x="313.9" y="529.2">K306</text>
<text x="366.9" y="532.3">Switch</text>
<text x="366.9" y="529.2">K307</text>
<text x="449.8" y="530.9">K309</text>
<text x="449.8" y="534.1">Switch</text>
<text x="249.4" y="542.3">D304</text>
<text x="330.6" y="542.3">D306</text>
<text x="383.5" y="542.3">D307</text>
<text x="466.4" y="542.3">D309</text>
</g>
<g font-size="3.2" fill="#00f">
<text x="255.5" y="334.4">1</text>
<text x="260" y="335.8">D3</text>
<text x="278" y="332.3">VBUS</text>
<text x="282.6" y="335.8">B0</text>
<text x="289.3" y="334.4">29</text>
<text x="289.3" y="330.9">30</text>
<text x="255.5" y="338">2</text>
<text x="255.5" y="341.5">3</text>
<text x="260" y="339.4">D2</text>
<text x="279.5" y="339.4">GND</text>
<text x="289.3" y="341.5">27</text>
<text x="289.3" y="338">28</text>
<text x="255.5" y="345">4</text>
<text x="260" y="342.9">GND</text>
<text x="260" y="346.4">GND</text>
<text x="280.2" y="346.4">VCC</text>
<text x="280.5" y="342.9">RST</text>
<text x="289.3" y="345">26</text>
<text x="255.5" y="348.5">5</text>
<text x="255.5" y="352.1">6</text>
<text x="260" y="350">D1</text>
<text x="260" y="353.5">D0</text>
<text x="283" y="353.5">F5</text>
<text x="283" y="350">F4</text>
<text x="289.3" y="352.1">24</text>
<text x="289.3" y="348.5">25</text>
<text x="139.6" y="359.1">SDA</text>
<text x="193.1" y="358.8">1</text>
<text x="197.6" y="357.4">1</text>
<text x="255.5" y="355.6">7</text>
<text x="255.5" y="359.1">8</text>
<text x="260" y="357">D4</text>
<text x="283" y="357">F6</text>
<text x="289.3" y="359.1">22</text>
<text x="289.3" y="355.6">23</text>
<text x="148.9" y="360.5">SDA</text>
<text x="193.1" y="362.3">2</text>
<text x="193.1" y="365.8">3</text>
<text x="197.6" y="360.9">2</text>
<text x="197.6" y="364.4">3</text>
<text x="255.5" y="362.7">9</text>
<text x="260" y="360.5">C6</text>
<text x="260" y="364.1">D7</text>
<text x="282.6" y="364.1">B1</text>
<text x="283" y="360.5">F7</text>
<text x="289.3" y="362.7">21</text>
<text x="140.3" y="366.2">SCL</text>
<text x="148.9" y="367.6">SCL</text>
<text x="193.1" y="369.4">4</text>
<text x="197.6" y="367.9">4</text>
<text x="197.6" y="371.5">5</text>
<text x="253.5" y="366.2">10</text>
<text x="253.5" y="369.7">11</text>
<text x="260" y="367.6">E6</text>
<text x="260" y="371.1">B4</text>
<text x="282.6" y="371.1">B2</text>
<text x="282.6" y="367.6">B3</text>
<text x="289.3" y="369.7">19</text>
<text x="289.3" y="366.2">20</text>
<text x="139.8" y="373.2">VCC</text>
<text x="148.9" y="374.6">VCC</text>
<text x="193.1" y="372.9">5</text>
<text x="253.5" y="373.2">12</text>
<text x="260" y="374.6">B5</text>
<text x="282.6" y="374.6">B6</text>
<text x="289.3" y="373.2">18</text>
<text x="139.1" y="380.3">GND</text>
<text x="148.9" y="381.7">GND</text>
<text x="267.4" y="379.9" transform="rotate(-90 267.4 379.9)">B7</text>
<text x="270.9" y="379.9" transform="rotate(-90 270.9 379.9)">D5</text>
<text x="274.5" y="379.9" transform="rotate(-90 274.5 379.9)">C7</text>
<text x="278" y="379.9" transform="rotate(-90 278 379.9)">F1</text>
<text x="281.5" y="379.9" transform="rotate(-90 281.5 379.9)">F0</text>
<text x="266" y="386.4" transform="rotate(-90 266 386.4)">13</text>
<text x="269.5" y="386.4" transform="rotate(-90 269.5 386.4)">14</text>
<text x="273" y="386.4" transform="rotate(-90 273 386.4)">15</text>
<text x="276.6" y="386.4" transform="rotate(-90 276.6 386.4)">16</text>
<text x="280.1" y="386.4" transform="rotate(-90 280.1 386.4)">17</text>
<text x="63.6" y="442">2</text>
<text x="82.5" y="442">1</text>
<text x="104.2" y="442">2</text>
<text x="123.1" y="442">1</text>
<text x="144.7" y="442">2</text>
<text x="163.7" y="442">1</text>
<text x="185.3" y="442">2</text>
<text x="204.3" y="442">1</text>
<text x="225.9" y="442">2</text>
<text x="244.8" y="442">1</text>
<text x="307" y="440.3">2</text>
<text x="326" y="440.3">1</text>
<text x="359.9" y="442">2</text>
<text x="378.9" y="442">1</text>
<text x="442.8" y="443.8">2</text>
<text x="461.8" y="443.8">1</text>
<text x="483.4" y="443.8">2</text>
<text x="502.4" y="443.8">1</text>
<text x="524" y="443.8">2</text>
<text x="542.9" y="443.8">1</text>
<text x="564.5" y="443.8">2</text>
<text x="583.5" y="443.8">1</text>
<text x="605.1" y="443.8">2</text>
<text x="624.1" y="443.8">1</text>
<text x="63.6" y="466.7">2</text>
<text x="82.5" y="466.7">1</text>
<text x="104.2" y="466.7">2</text>
<text x="123.1" y="466.7">1</text>
<text x="144.7" y="466.7">2</text>
<text x="163.7" y="466.7">1</text>
<text x="185.3" y="466.7">2</text>
<text x="204.3" y="466.7">1</text>
<text x="225.9" y="466.7">2</text>
<text x="244.8" y="466.7">1</text>
<text x="270" y="466.7">2</text>
<text x="288.9" y="466.7">1</text>
<text x="389.9" y="466.7">2</text>
<text x="408.9" y="466.7">1</text>
<text x="442.8" y="468.5">2</text>
<text x="461.8" y="468.5">1</text>
<text x="483.4" y="468.5">2</text>
<text x="502.4" y="468.5">1</text>
<text x="524" y="468.5">2</text>
<text x="542.9" y="468.5">1</text>
<text x="564.5" y="468.5">2</text>
<text x="583.5" y="468.5">1</text>
<text x="605.1" y="468.5">2</text>
<text x="624.1" y="468.5">1</text>
<text x="63.6" y="500.2">2</text>
<text x="82.5" y="500.2">1</text>
<text x="104.2" y="500.2">2</text>
<text x="123.1" y="500.2">1</text>
<text x="144.7" y="500.2">2</text>
<text x="163.7" y="500.2">1</text>
<text x="185.3" y="500.2">2</text>
<text x="204.3" y="500.2">1</text>
<text x="225.9" y="500.2">2</text>
<text x="244.8" y="500.2">1</text>
<text x="307" y="498.5">2</text>
<text x="326" y="498.5">1</text>
<text x="359.9" y="498.5">2</text>
<text x="378.9" y="498.5">1</text>
<text x="442.8" y="502">2</text>
<text x="461.8" y="502">1</text>
<text x="483.4" y="502">2</text>
<text x="502.4" y="502">1</text>
<text x="524" y="502">2</text>
<text x="542.9" y="502">1</text>
<text x="564.5" y="502">2</text>
<text x="583.5" y="502">1</text>
<text x="605.1" y="502">2</text>
<text x="624.1" y="502">1</text>
<text x="225.9" y="533.8">2</text>
<text x="244.8" y="533.8">1</text>
<text x="307" y="533.8">2</text>
<text x="326" y="533.8">1</text>
<text x="359.9" y="533.8">2</text>
<text x="378.9" y="533.8">1</text>
<text x="442.8" y="535.5">2</text>
<text x="461.8" y="535.5">1</text>
</g>
<g font-size="3.2">
<text x="354.3" y="346.8">1</text>
<text x="370.4" y="346.8">2</text>
</g>
</svg>
